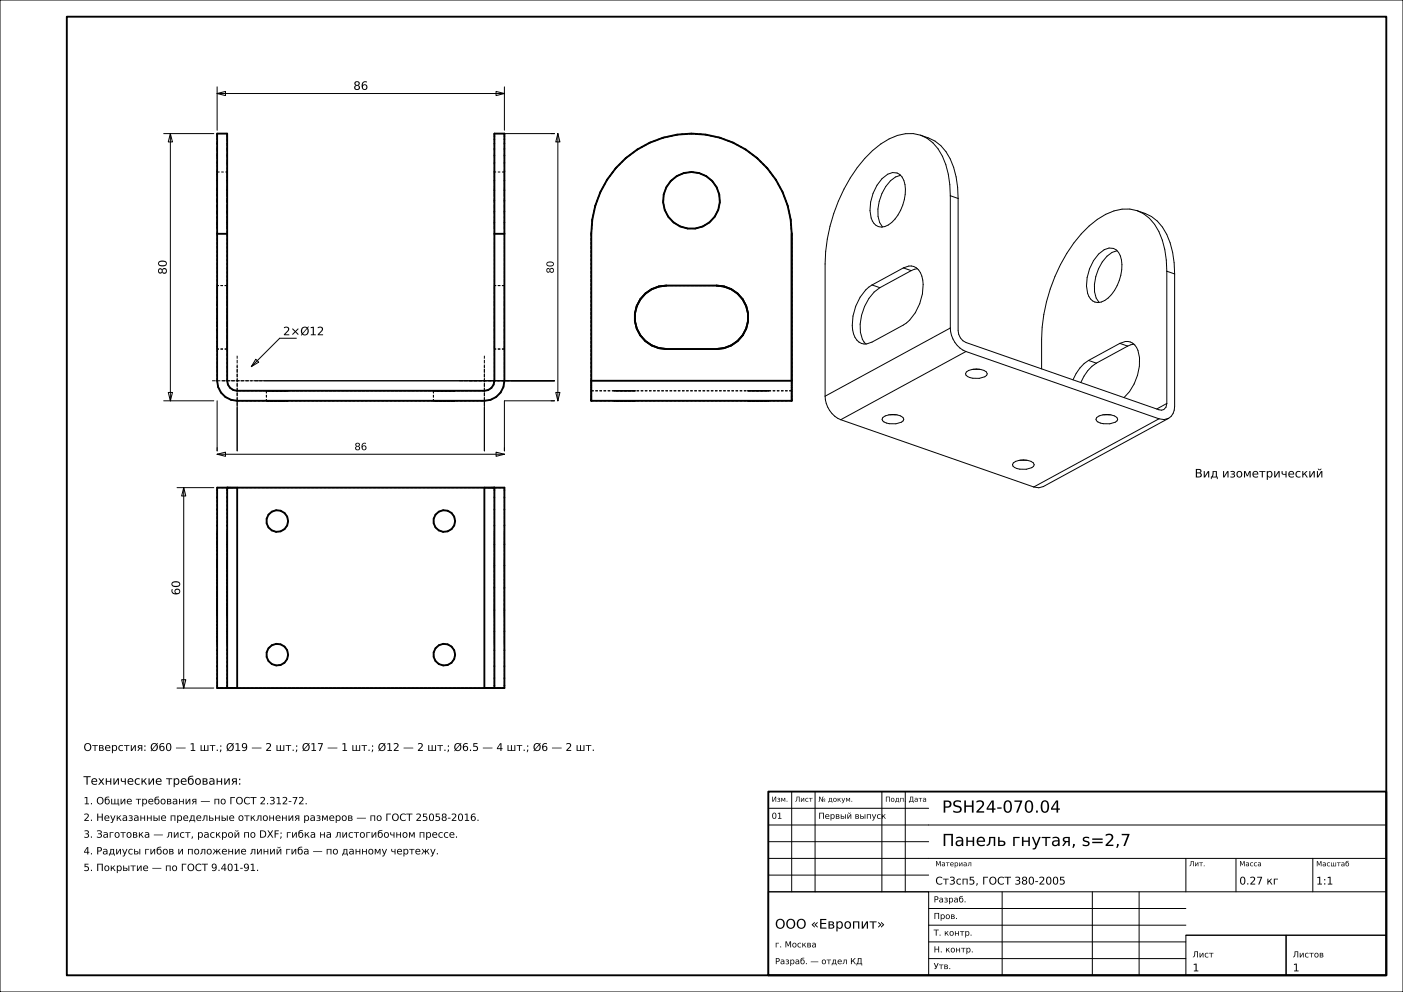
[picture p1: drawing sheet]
<svg xmlns="http://www.w3.org/2000/svg" width="420mm" height="297mm" viewBox="0 0 420 297" stroke-linecap="round" stroke-linejoin="round" font-family="sans-serif">
<g fill="none" stroke="#000" stroke-width=".3">
<path d="M0 0h420v297h-420zM49 40h15M51 40l.6 2.5h-1.2zM51 40v80M65 28l2.5-.6v1.2zM65 26v13M65 28h86M148.5 27.4l2.5 .6-2.5 .6zM151 26v13M151 40h15M167 40l.6 2.5h-1.2zM167 40v80"/>
<path d="M264.1 53.5a3.8 3.8 0 0 1 5.3-1.3 7.7 7.7 0 0 1 1.3 7.6 11.3 11.3 0 0 1-5.8 8 3.2 3.2 0 0 1-4.1-2.5 13.1 13.1 0 0 1 3.3-11.8zM269.6 52.5a8.4 8.4 0 0 0-5.6 5.4 11.7 11.7 0 0 0-.7 8.7l.9 1.4M275.6 40.5a12.8 12.8 0 0 0-11.9 2.6 44 44 0 0 0-15.2 24.6l-.8 3.9-.5 3.8-.2 3.6v39.6M275.6 40.5a12.6 12.6 0 0 1 7.5 8.8l.8 2.8 .4 3.2 .2 3.3M275.6 40.5a13 13 0 0 1 9.9 9.6l.7 2.9 .5 3.1 .1 3.3M284.5 58.6v39.6M284.5 58.6l2.3 .8M286.8 59.4v39.6a3.9 3.9 0 0 0 2.4 3.5l57.8 20.2 .7 .1 .7-.2 .7-.7 .2-1.1M328.9 76.1a3.8 3.8 0 0 1 5.3-1.3 7.7 7.7 0 0 1 1.3 7.6 11.3 11.3 0 0 1-5.8 8 3.2 3.2 0 0 1-4.1-2.5 13.1 13.1 0 0 1 3.3-11.8zM334.4 75.1a8.4 8.4 0 0 0-5.6 5.4 11.7 11.7 0 0 0-.7 8.7l.9 1.4M340.4 63.1a13 13 0 0 1 9.9 9.6l.7 2.9 .5 3.1 .1 3.3M340.4 63.1a12.8 12.8 0 0 0-11.9 2.6 44 44 0 0 0-15.2 24.6 64.7 64.7 0 0 0-1.5 20.1"/>
<path d="M340.4 63.1a12.6 12.6 0 0 1 7.6 8.8l.7 2.8 .4 3.2 .2 3.3M261.1 85.3l2.3 .8M263.4 86.1a14.1 14.1 0 0 0-5.2 15.4l1 1.5M270.4 80.2a3.6 3.6 0 0 1 5.6 2.5 14.4 14.4 0 0 1-5.6 14.6l-9.3 5.1a3.6 3.6 0 0 1-5.6-2.4 14.4 14.4 0 0 1 5.6-14.7M270.4 80.2l-9.3 5.1M270.4 80.2l2.4 .8M272.8 81l-9.4 5.1M274.6 80.4l-1.8 .6M284.5 98.2a7.8 7.8 0 0 0 4.7 7M284.5 98.2l-37.5 20.4M349.3 81.2v39.6M349.3 81.2l2.3 .8"/>
<path d="M351.6 82v39.6a4 4 0 0 1-1.8 3.7M50.4 117.5h1.2l-.6 2.5zM71 119v16M76 114h90M76.6 107.5l.9 .9-2.3 1.4zM88.7 101.3h-5l-8.5 8.5M145 119v16M166.4 117.5h1.2l-.6 2.5zM247 118.6a7.8 7.8 0 0 0 4.7 7.1M289.2 105.2l57.8 20.2M289.2 105.2l-37.5 20.5M289.3 111.4a5.6 5.6 0 0 1 6 0l.2 .5-.1 .5a5.2 5.2 0 0 1-6.2-.1l-.2-.4z"/>
<path d="M291.3 110.6h2M325.9 107.9a11.8 11.8 0 0 0-4.7 5.8M325.9 107.9l2.3 .8M328.2 108.7a11.8 11.8 0 0 0-4.7 5.8M335.2 102.8a3.5 3.5 0 0 1 5.5 2.1 14.6 14.6 0 0 1-4.2 14.1M335.2 102.8l-9.3 5.1M335.2 102.8l2.4 .8M337.6 103.6l-9.4 5.1M339.5 103l-1.9 .6M49 120h15M65 136l2.5-.6v1.2zM65 120v15"/>
<path d="M65 136h86M148.5 135.4l2.5 .6-2.5 .6zM166 120h-15v15M251.7 125.7l57.8 20.1M264.3 125a5.6 5.6 0 0 1 6 0l.3 .5-.2 .5a5.2 5.2 0 0 1-6.2 0l-.1-.5zM266.3 124.2h2M303.3 138.6a5.6 5.6 0 0 1 6 0l.3 .5-.2 .5a5.2 5.2 0 0 1-6.2 0l-.1-.5zM305.4 137.8h1.9M328.3 125a5.6 5.6 0 0 1 6 0l.3 .5-.2 .5a5.2 5.2 0 0 1-6.2 0l-.1-.5zM330.4 124.2h1.9M347 125.4l-37.5 20.4M349.3 120.8l-3 1.6"/>
<path d="M349.8 125.3l-37.5 20.4-1.3 .3-1.5-.2M349.8 125.3l-1.3 .3-1.5-.2M53 146h11M55 146l.6 2.5h-1.2zM55 146v60M53 206h11M54.4 203.5h1.2l-.6 2.5zM237 237v30M244 237v30M264 237v30M271 237v30M230 257h185"/>
<path d="M230 252h48M230 247h185M230 242h48M355 257v10M370 257v10M393 257v10M230 267h48v25h-48zM230 267h185M230 262h48M278 277h77M278 272h77M300 267v25"/>
<path d="M327 267v25M341 267v25M278 287h77M278 282h77M355 280h30v12h-30zM355 280h60M385 280h30v12h-30z"/>
</g>
<g fill="none" stroke="#000" stroke-width=".56">
<path d="M20 5h395v287h-395zM65 40h3v74a3 3 0 0 0 3 3h74a3 3 0 0 0 3-3v-74h3v74a6 6 0 0 1-6 6h-74a6 6 0 0 1-6-6zM184.3 50.4a30 30 0 0 1 33.2-8.5 30 30 0 0 1 19.5 28.1v50h-60v-50a30 30 0 0 1 7.3-19.6zM65 70h3M148 70h3M193.2 87.9l1.9-1.3 2.1-.8 2.3-.3h15a9.5 9.5 0 0 1 9.5 9.5 9.5 9.5 0 0 1-9.5 9.5h-15a9.5 9.5 0 0 1-8.9-6.1 9.5 9.5 0 0 1 2.6-10.5zM177 114h60M65 146h86v60h-86zM68 146v60M71 146v60M145 146v60M148 146v60"/>
<path d="M230 237h185v55h-185z"/>
<circle cx="207" cy="60" r="8.5"/>
<circle cx="83" cy="156" r="3.2"/>
<circle cx="133" cy="156" r="3.3"/>
<circle cx="83" cy="196" r="3.2"/>
<circle cx="133" cy="196" r="3.3"/>
</g>
<g fill="none" stroke="#000" stroke-width=".3" stroke-dasharray=".7 .5" stroke-linecap="butt">
<path d="M68 40v.2M148 40v.2M207 40l-4.3 .3M207 40l4.3 .3M65 57v-3M65 54v-2.7M65 51.3v-2.5M65 48.8v-2.3M65 46.5v-1.9M65 44.6v-1.6M65 43v-1.3M65 41.7v-.9"/>
<path d="M65 40.8v-.6M65 40.2v-.2M65 51.5h3M65 51.5v.2M65 51.7v.6M65 52.3v1.1M65 53.4v1.3M65 54.7v1.6M65 56.3v1.8M65 58.1v1.9M65 60v1.9M65 60v-1.9"/>
<path d="M65 58.1v-1.8M65 56.3v-1.6M65 54.7v-1.3M65 53.4v-1.1M65 52.3v-.6M65 51.7v-.2M68 40.2v.6M68 40.8v.9M68 41.7v1.3M68 43v1.6M68 44.6v1.9M68 46.5v2.3"/>
<path d="M68 48.8v2.5M68 51.3v2.7M68 54v3M68 57v3.1M68 51.5v.2M68 51.7v.6M68 52.3v1.1M68 53.4v1.3M68 54.7v1.6M68 56.3v1.8M68 58.1v1.9M68 60v1.9"/>
<path d="M68 60v-1.9M68 58.1v-1.8M68 56.3v-1.6M68 54.7v-1.3M68 53.4v-1.1M68 52.3v-.6M68 51.7v-.2M148 51.5v.2M148 51.7v.6M148 52.3v1.1M148 53.4v1.3M148 54.7v1.6"/>
<path d="M148 56.3v1.8M148 58.1v1.9M148 60v1.9M148 60v-1.9M148 58.1v-1.8M148 56.3v-1.6M148 54.7v-1.3M148 53.4v-1.1M148 52.3v-.6M148 51.7v-.2M148 40.2v.6M148 40.8v.9"/>
<path d="M148 41.7v1.3M148 43v1.6M148 44.6v1.9M148 46.5v2.3M148 48.8v2.5M148 51.3v2.7M148 54v3M148 57v3.1M151 57v-3M151 54v-2.7M151 51.3v-2.5M151 48.8v-2.3"/>
<path d="M151 46.5v-1.9M151 44.6v-1.6M151 43v-1.3M151 41.7v-.9M151 40.8v-.6M151 40.2v-.2M151 51.5v.2M151 51.7v.6M151 52.3v1.1M151 53.4v1.3M151 54.7v1.6M151 56.3v1.8"/>
<path d="M151 58.1v1.9M151 60v1.9M151 60v-1.9M151 58.1v-1.8M151 56.3v-1.6M151 54.7v-1.3M151 53.4v-1.1M151 52.3v-.6M151 51.7v-.2M151 51.5h-3M179.7 57.5l-1.5 4M179.7 57.5l2.1-3.7"/>
<path d="M181.8 53.8l-2.1 3.7M181.8 53.8l2.5-3.4M184.3 50.4l-2.5 3.4M184.3 50.4l3.1-3.1M187.4 47.3l-3.1 3.1M187.4 47.3l3.4-2.5M190.8 44.8l-3.4 2.5M190.8 44.8l3.7-2.1M194.5 42.7l-3.7 2.1M194.5 42.7l4-1.5M198.5 41.2l-4 1.5M198.5 41.2l4.2-.9"/>
<path d="M198.7 58.3l.8-2.2M198.7 58.3l-.2 2.3M199.5 56.1l1.3-1.9M199.5 56.1l-.8 2.2M200.8 54.2l1.8-1.5M200.8 54.2l-1.3 1.9M202.6 52.7l2.1-.9M202.6 52.7l-1.8 1.5M202.7 40.3l-4.2 .9M202.7 40.3l4.3-.3M204.7 51.8l2.3-.3M204.7 51.8l-2.1 .9"/>
<path d="M207 51.5l2.3 .3M207 51.5l-2.3 .3M209.3 51.8l2.1 .9M209.3 51.8l-2.3-.3M211.3 40.3l-4.3-.3M211.3 40.3l4.2 .9M211.4 52.7l1.8 1.5M211.4 52.7l-2.1-.9M213.2 54.2l1.3 1.9M213.2 54.2l-1.8-1.5M214.5 56.1l.8 2.2M214.5 56.1l-1.3-1.9"/>
<path d="M215.3 58.3l.2 2.3M215.3 58.3l-.8-2.2M215.5 41.2l-4.2-.9M215.5 41.2l4 1.5M219.5 42.7l-4-1.5M219.5 42.7l3.7 2.1M223.2 44.8l-3.7-2.1M223.2 44.8l3.4 2.5M226.6 47.3l-3.4-2.5M226.6 47.3l3.1 3.1M229.7 50.4l-3.1-3.1M229.7 50.4l2.5 3.4"/>
<path d="M232.2 53.8l-2.5-3.4M232.2 53.8l2.1 3.7M234.3 57.5l-2.1-3.7M234.3 57.5l1.5 4M65 70v-3.4M65 66.6v-3.3M65 63.3v-3.2M65 60.1v-3.1M65 61.9v1.8M65 63.7v1.6M65 65.3v1.3M65 66.6v1.1"/>
<path d="M65 67.7v.6M65 68.3v.2M65 68.5v-.2M65 68.3v-.6M65 67.7v-1.1M65 66.6v-1.3M65 65.3v-1.6M65 63.7v-1.8M65 61.9v-1.9M65 70v44M68 60.1v3.2M68 63.3v3.3"/>
<path d="M68 66.6v3.4M68 61.9v1.8M68 63.7v1.6M68 65.3v1.3M68 66.6v1.1M68 67.7v.6M68 68.3v.2M68 68.5v-.2M68 68.3v-.6M68 67.7v-1.1M68 66.6v-1.3M68 65.3v-1.6"/>
<path d="M68 63.7v-1.8M68 61.9v-1.9M148 70v44M148 61.9v1.8M148 63.7v1.6M148 65.3v1.3M148 66.6v1.1M148 67.7v.6M148 68.3v.2M148 68.5v-.2M148 68.3v-.6M148 67.7v-1.1"/>
<path d="M148 66.6v-1.3M148 65.3v-1.6M148 63.7v-1.8M148 61.9v-1.9M148 60.1v3.2M148 63.3v3.3M148 66.6v3.4M151 70v-3.4M151 66.6v-3.3M151 63.3v-3.2M151 60.1v-3.1M151 61.9v1.8"/>
<path d="M151 63.7v1.6M151 65.3v1.3M151 66.6v1.1M151 67.7v.6M151 68.3v.2M151 68.5v-.2M151 68.3v-.6M151 67.7v-1.1M151 66.6v-1.3M151 65.3v-1.6M151 63.7v-1.8M151 61.9v-1.9"/>
<path d="M177 70v44M177 70l.3-4.3M177.3 65.7l-.3 4.3M177.3 65.7l.9-4.2M178.2 61.5l-.9 4.2M178.2 61.5l1.5-4M198.5 60.6l.2-2.3M198.5 60.6l.5 2.2M199 62.8l-.5-2.2M199 62.8l1.1 2.1M200.1 64.9l-1.1-2.1M200.1 64.9l1.5 1.7"/>
<path d="M201.6 66.6l-1.5-1.7M201.6 66.6l2 1.2M203.6 67.8l-2-1.2M203.6 67.8l2.2 .6M205.8 68.4l-2.2-.6M205.8 68.4h2.4M208.2 68.4h-2.4M208.2 68.4l2.2-.6M210.4 67.8l-2.2 .6M210.4 67.8l2-1.2M212.4 66.6l-2 1.2M212.4 66.6l1.5-1.7"/>
<path d="M213.9 64.9l-1.5 1.7M213.9 64.9l1.1-2.1M215 62.8l-1.1 2.1M215 62.8l.5-2.2M215.5 60.6l-.5 2.2M215.5 60.6l-.2-2.3M235.8 61.5l-1.5-4M235.8 61.5l.9 4.2M236.7 65.7l-.9-4.2M236.7 65.7l.3 4.3M237 70l-.3-4.3M237 70v44"/>
<path d="M65 85.5v.2M65 85.7v.7M65 86.4v1.2M65 87.6v1.5M65 89.1v1.8M65 90.9v2M65 92.9v2.1M65 95v2.1M65 97.1v2M65 99.1v1.8M65 99.1v-2M65 97.1v-2.1"/>
<path d="M65 95v-2.1M65 92.9v-2M65 90.9v-1.8M65 89.1v-1.5M65 87.6v-1.2M65 86.4v-.7M65 85.7v-.2M68 85.5h-3M68 99.1v-2M68 97.1v-2.1M68 95v-2.1M68 92.9v-2"/>
<path d="M68 90.9v-1.8M68 89.1v-1.5M68 87.6v-1.2M68 86.4v-.7M68 85.7v-.2M68 85.5v.2M68 85.7v.7M68 86.4v1.2M68 87.6v1.5M68 89.1v1.8M68 90.9v2M68 92.9v2.1"/>
<path d="M68 95v2.1M68 97.1v2M68 99.1v1.8M148 85.5v.2M148 85.7v.7M148 86.4v1.2M148 87.6v1.5M148 89.1v1.8M148 90.9v2M148 92.9v2.1M148 95v2.1M148 97.1v2"/>
<path d="M148 99.1v1.8M148 99.1v-2M148 97.1v-2.1M148 95v-2.1M148 92.9v-2M148 90.9v-1.8M148 89.1v-1.5M148 87.6v-1.2M148 86.4v-.7M148 85.7v-.2M151 99.1v-2M151 97.1v-2.1"/>
<path d="M151 95v-2.1M151 92.9v-2M151 90.9v-1.8M151 89.1v-1.5M151 87.6v-1.2M151 86.4v-.7M151 85.7v-.2M151 85.5h-3M151 85.5v.2M151 85.7v.7M151 86.4v1.2M151 87.6v1.5"/>
<path d="M151 89.1v1.8M151 90.9v2M151 92.9v2.1M151 95v2.1M151 97.1v2M151 99.1v1.8M190.1 96.1v-2.2M190.1 93.9l.5-2.3M190.6 98.4l-.5-2.3M190.6 91.6l1.1-2M191.7 89.6l1.5-1.7M193.2 87.9l1.9-1.3"/>
<path d="M195.1 86.6l2.1-.8M197.2 85.8l2.3-.3M199.5 85.5h15M214.5 85.5h-15M214.5 85.5l2.3 .3M216.8 85.8l2.1 .8M218.9 86.6l1.9 1.3M220.8 87.9l1.5 1.7M222.3 89.6l1.1 2M223.4 91.6l.5 2.3M223.4 98.4l-1.1 2M223.9 93.9v2.2"/>
<path d="M223.9 96.1l-.5 2.3M65 100.9v1.5M65 102.4v1.2M65 103.6v.7M65 104.3v.2M65 104.5v-.2M65 104.3v-.7M65 103.6v-1.2M65 102.4v-1.5M65 100.9v-1.8M65 114l.3 1.9M65.3 115.9l.8 1.6"/>
<path d="M66.1 117.5l1.4 1.4M67.5 118.9l1.6 .8M68 104.5h-3M68 104.5v-.2M68 104.3v-.7M68 103.6v-1.2M68 102.4v-1.5M68 100.9v-1.8M68 100.9v1.5M68 102.4v1.2M68 103.6v.7M68 104.3v.2"/>
<path d="M68 114v-44M68.2 115.1l-.2-1.1M68.9 116.1l-.7-1M69.1 119.7l1.9 .3M69.9 116.8l-1-.7M71 117l-1.1-.2M79.7 117v3M79.7 117h.1M79.8 117h.3M79.8 117h-.1M80.1 117h.4M80.1 117h-.3"/>
<path d="M80.5 117h.5M80.5 117h-.4M81 117h.6M81 117h-.5M81.6 117h.7M81.6 117h-.6M82.3 117h.7M82.3 117h-.7M83 117h.7M83 117h-.7M83.7 117h.7M83.7 117h-.7"/>
<path d="M84.4 117h.6M84.4 117h-.7M85 117h.5M85 117h-.6M85.5 117h.4M85.5 117h-.5M85.9 117h.3M85.9 117h-.4M86.2 117h.1M86.2 117h-.3M86.3 117h-.1M129.8 117v3"/>
<path d="M129.8 117h.3M130.1 117h.4M130.1 117h-.3M130.5 117h.5M130.5 117h-.4M131 117h.6M131 117h-.5M131.6 117h.7M131.6 117h-.6M132.3 117h.7M132.3 117h-.7M133 117h.7"/>
<path d="M133 117h-.7M133.7 117h.7M133.7 117h-.7M134.4 117h.6M134.4 117h-.7M135 117h.5M135 117h-.6M135.5 117h.4M135.5 117h-.5M135.9 117h.3M135.9 117h-.4M136.2 117h-.3"/>
<path d="M145 117h-74M146.1 116.8l-1.1 .2M146.9 119.7l1.6-.8M147.1 116.1l-1 .7M147.8 115.1l-.7 1M148 100.9v1.5M148 102.4v1.2M148 103.6v.7M148 104.3v.2M148 104.5v-.2M148 104.3v-.7M148 103.6v-1.2"/>
<path d="M148 102.4v-1.5M148 100.9v-1.8M148 114l-.2 1.1M148.5 118.9l1.4-1.4M149.9 117.5l.8-1.6M150.7 115.9l.3-1.9M151 104.5h-3M151 104.5v-.2M151 104.3v-.7M151 103.6v-1.2M151 102.4v-1.5M151 100.9v-1.8"/>
<path d="M151 100.9v1.5M151 102.4v1.2M151 103.6v.7M151 104.3v.2M151 114v-44M177 114v-44M177 117v3M177 117v-.1M177 116.9v-.1M177 116.8v-.1M177 116.7v-.2M177 116.5v-.2"/>
<path d="M177 116.3v-.2M177 116.1v-.2M177 115.9v-.3M177 115.6v-.3M177 115.3v-.3M177 115v-.3M177 114.7v-.4M177 114.3v-.3M177 117h60M177 120v-.2M177 119.8v-.1M177 119.7v-.3"/>
<path d="M177 119.4v-.3M177 119.1v-.4M177 118.7v-.5M177 118.2v-.5M177 117.7v-.5M177 117.2v-.6M177 116.6v-.6M177 116v-.7M177 115.3v-.6M177 114.7v-.7M177 114v.3M177 114.3v.4"/>
<path d="M177 114.7v.3M177 115v.3M177 115.3v.3M177 115.6v.3M177 115.9v.2M177 116.1v.2M177 116.3v.2M177 116.5v.2M177 116.7v.1M177 116.8v.1M177 116.9v.1M183.8 117h.1"/>
<path d="M183.9 117h.2M184.1 117h-.3M184.1 117h.1M184.2 117h.3M184.5 117h-.4M184.5 117h.2M184.7 117h.3M185 117h-.5M185 117h.3M185.3 117h.3M185.6 117h-.6M185.6 117h.3"/>
<path d="M185.9 117h.4M186.3 117h-.7M186.3 117h.3M186.6 117h.4M187 117h.4M187 117h-.7M187.4 117h.3M187.7 117h.4M187.7 117h-.7M188.1 117h.3M188.4 117h.3M188.4 117h-.7"/>
<path d="M188.7 117h.3M189 117h.3M189 117h-.6M189.3 117h.2M189.5 117h.3M189.5 117h-.5M189.8 117h.1M189.9 117h.2M189.9 117h-.4M190.1 117h.1M190.2 117h-.3M191.7 100.4l-1.1-2"/>
<path d="M193.2 102.1l-1.5-1.7M195.1 103.4l-1.9-1.3M197.2 104.2l-2.1-.8M199.5 104.5l-2.3-.3M199.5 104.5h15M214.5 104.5h-15M216.8 104.2l-2.3 .3M218.9 103.4l-2.1 .8M220.8 102.1l-1.9 1.3M222.3 100.4l-1.5 1.7M223.7 117h.1M223.8 117h-.1"/>
<path d="M223.8 117h.1M223.9 117h.2M224.1 117h-.3M224.1 117h.1M224.2 117h.3M224.5 117h-.4M224.5 117h.2M224.7 117h.3M225 117h-.5M225 117h.3M225.3 117h.3M225.6 117h-.6"/>
<path d="M225.6 117h.3M225.9 117h.4M226.3 117h-.7M226.3 117h.3M226.6 117h.4M227 117h.4M227 117h-.7M227.4 117h.3M227.7 117h.4M227.7 117h-.7M228.1 117h.3M228.4 117h.3"/>
<path d="M228.4 117h-.7M228.7 117h.3M229 117h.3M229 117h-.6M229.3 117h.2M229.5 117h.3M229.5 117h-.5M229.8 117h.1M229.9 117h.2M229.9 117h-.4M230.1 117h.1M230.2 117h-.3"/>
<path d="M230.2 117h.1M230.3 117h-.1M237 114v-44M237 117v-.1M237 116.9v-.1M237 116.8v-.1M237 116.7v-.2M237 116.5v-.2M237 116.3v-.2M237 116.1v-.2M237 115.9v-.3M237 115.6v-.3"/>
<path d="M237 115.3v-.3M237 115v-.3M237 114.7v-.4M237 114.3v-.3M237 117h-60M237 117v3M237 114v.7M237 114.7v.6M237 115.3v.7M237 116v.6M237 116.6v.6M237 117.2v.5"/>
<path d="M237 117.7v.5M237 118.2v.5M237 118.7v.4M237 119.1v.3M237 119.4v.3M237 119.7v.1M237 119.8v.2M237 114v.3M237 114.3v.4M237 114.7v.3M237 115v.3M237 115.3v.3"/>
<path d="M237 115.6v.3M237 115.9v.2M237 116.1v.2M237 116.3v.2M237 116.5v.2M237 116.7v.1M237 116.8v.1M237 116.9v.1M71 120h74M79.7 120h.1M79.8 120h.3M79.8 120h-.1"/>
<path d="M80.1 120h.4M80.1 120h-.3M80.5 120h.5M80.5 120h-.4M81 120h.6M81 120h-.5M81.6 120h.7M81.6 120h-.6M82.3 120h.7M82.3 120h-.7M83 120h.7M83 120h-.7"/>
<path d="M83.7 120h.7M83.7 120h-.7M84.4 120h.6M84.4 120h-.7M85 120h.5M85 120h-.6M85.5 120h.4M85.5 120h-.5M85.9 120h.3M85.9 120h-.4M86.2 120h.1M86.2 120h-.3"/>
<path d="M86.3 120h-.1M129.8 120h.3M130.1 120h.4M130.1 120h-.3M130.5 120h.5M130.5 120h-.4M131 120h.6M131 120h-.5M131.6 120h.7M131.6 120h-.6M132.3 120h.7M132.3 120h-.7"/>
<path d="M133 120h.7M133 120h-.7M133.7 120h.7M133.7 120h-.7M134.4 120h.6M134.4 120h-.7M135 120h.5M135 120h-.6M135.5 120h.4M135.5 120h-.5M135.9 120h.3M135.9 120h-.4"/>
<path d="M136.2 120h-.3M145 120l1.9-.3M177 120v-3M183.8 120h.3M183.9 120h-.1M184.1 120h-.2M184.1 120h.4M184.2 120h-.1M184.5 120h-.3M184.5 120h.5M184.7 120h-.2M185 120h-.3"/>
<path d="M185 120h.6M185.3 120h-.3M185.6 120h-.3M185.6 120h.7M185.9 120h-.3M186.3 120h-.4M186.3 120h.7M186.6 120h-.3M187 120h-.4M187 120h.7M187.4 120h-.4M187.7 120h.7"/>
<path d="M187.7 120h-.3M188.1 120h-.4M188.4 120h.6M188.4 120h-.3M188.7 120h-.3M189 120h.5M189 120h-.3M189.3 120h-.3M189.5 120h.4M189.5 120h-.2M189.8 120h-.3M189.9 120h.3"/>
<path d="M189.9 120h-.1M190.1 120h-.2M190.2 120h-.1M223.7 120h.1M223.8 120h-.1M223.8 120h.3M223.9 120h-.1M224.1 120h-.2M224.1 120h.4M224.2 120h-.1M224.5 120h-.3M224.5 120h.5"/>
<path d="M224.7 120h-.2M225 120h-.3M225 120h.6M225.3 120h-.3M225.6 120h-.3M225.6 120h.7M225.9 120h-.3M226.3 120h-.4M226.3 120h.7M226.6 120h-.3M227 120h-.4M227 120h.7"/>
<path d="M227.4 120h-.4M227.7 120h.7M227.7 120h-.3M228.1 120h-.4M228.4 120h.6M228.4 120h-.3M228.7 120h-.3M229 120h.5M229 120h-.3M229.3 120h-.3M229.5 120h.4M229.5 120h-.2"/>
<path d="M229.8 120h-.3M229.9 120h.3M229.9 120h-.1M230.1 120h-.2M230.2 120h.1M230.2 120h-.1M230.3 120h-.1M237 120v-3M237 120h-60M65 159.9v-.4M65 159.5v-.3M65 159.2v-.1"/>
<path d="M65 159.1v-.1M65 159v.1M65 159.1v.1M65 159.2v.3M65 159.5v.4M65 159.9v.6M65 146h3M65 146h.2M65.2 146h.1M65.3 146h.3M65.6 146h.3M65.9 146h.4"/>
<path d="M66.3 146h.5M66.8 146h.5M67.3 146h.5M67.8 146h.6M68 159.9v-.4M68 159.5v-.3M68 159.2v-.1M68 159.1v-.1M68 159v.1M68 159.1v.1M68 159.2v.3M68 159.5v.4"/>
<path d="M68 159.9v.6M68 146v60M68.4 146h.6M69 146h.7M69.7 146h.6M70.3 146h.7M71 146h74M79.8 156.7v-1.4M79.8 155.3l.6-1.2M80.4 157.9l-.6-1.2M80.4 154.1l1-.9M81.4 158.8l-1-.9"/>
<path d="M81.4 153.2l1.3-.4M82.7 159.2l-1.3-.4M82.7 152.8l1.3 .1M84 159.1l-1.3 .1M84 152.9l1.2 .7M85.2 158.4l-1.2 .7M85.2 153.6l.8 1.1M86 157.3l-.8 1.1M86 154.7l.3 1.3M86.3 156l-.3 1.3M129.8 156.7v-1.4M129.8 155.3l.6-1.2"/>
<path d="M130.4 157.9l-.6-1.2M130.4 154.1l1-.9M131.4 158.8l-1-.9M131.4 153.2l1.3-.4M132.7 159.2l-1.3-.4M132.7 152.8l1.3 .1M134 159.1l-1.3 .1M134 152.9l1.2 .7M135.2 158.4l-1.2 .7M135.2 153.6l.8 1.1M136 157.3l-.8 1.1M136 154.7l.2 1.3"/>
<path d="M136.2 156l-.2 1.3M145 146h.7M145.7 146h.6M146.3 146h.7M147 146h.6M147.6 146h.6M148 159.9v-.4M148 159.5v-.3M148 159.2v-.1M148 159.1v-.1M148 159v.1M148 159.1v.1"/>
<path d="M148 159.2v.3M148 159.5v.4M148 159.9v.6M148 146h3M148.2 146h.5M148.7 146h.5M149.2 146h.5M149.7 146h.4M150.1 146h.3M150.4 146h.3M150.7 146h.1M150.8 146h.2"/>
<path d="M151 159.9v-.4M151 159.5v-.3M151 159.2v-.1M151 159.1v-.1M151 159v.1M151 159.1v.1M151 159.2v.3M151 159.5v.4M151 159.9v.6M151 146v60M65 168.5v15M65 168.5v-1.1"/>
<path d="M65 167.4v-1M65 166.4v-1M65 165.4v-1M65 164.4v-1M65 163.4v-.8M65 162.6v-.8M65 161.8v-.7M65 161.1v-.6M65 160.5v-.6M65 160.5v.6M65 161.1v.7M65 161.8v.8"/>
<path d="M65 162.6v.8M65 163.4v1M65 164.4v1M65 165.4v1M65 166.4v1M65 167.4v1.1M65 176v-1M65 175v-.9M65 174.1v-.9M65 173.2v-.9M65 172.3v-.8M65 171.5v-.8"/>
<path d="M65 170.7v-.7M65 170v-.6M65 169.4v-.6M65 168.8v-.5M65 168.3v-.3M65 168v-.3M65 167.7v-.1M65 167.6v-.1M65 167.5v.2M65 167.7v.6M65 168.3v1.1M65 169.4v1.3"/>
<path d="M65 170.7v1.6M65 172.3v1.8M65 174.1v1.9M65 176v1.9M65 177.9v1.8M65 179.7v1.6M65 179.7v-.9M65 178.8v-.9M65 177.9v-.9M65 177v-1M68 168.5v15M68 168.5v-1.1"/>
<path d="M68 167.4v-1M68 166.4v-1M68 165.4v-1M68 164.4v-1M68 163.4v-.8M68 162.6v-.8M68 161.8v-.7M68 161.1v-.6M68 160.5v-.6M68 160.5v.6M68 161.1v.7M68 161.8v.8"/>
<path d="M68 162.6v.8M68 163.4v1M68 164.4v1M68 165.4v1M68 166.4v1M68 167.4v1.1M68 176v1M68 177v.9M68 177.9v.9M68 178.8v.9M68 179.7v.8M68 179.7v-1.8"/>
<path d="M68 177.9v-1.9M68 176v-1.9M68 174.1v-1.8M68 172.3v-1.6M68 170.7v-1.3M68 169.4v-1.1M68 168.3v-.6M68 167.7v-.2M68 167.5v.1M68 167.6v.1M68 167.7v.3M68 168v.3"/>
<path d="M68 168.3v.5M68 168.8v.6M68 169.4v.6M68 170v.7M68 170.7v.8M68 171.5v.8M68 172.3v.9M68 173.2v.9M68 174.1v.9M68 175v1M148 168.5v-1.1M148 167.4v-1"/>
<path d="M148 166.4v-1M148 165.4v-1M148 164.4v-1M148 163.4v-.8M148 162.6v-.8M148 161.8v-.7M148 161.1v-.6M148 160.5v-.6M148 160.5v.6M148 161.1v.7M148 161.8v.8M148 162.6v.8"/>
<path d="M148 163.4v1M148 164.4v1M148 165.4v1M148 166.4v1M148 167.4v1.1M148 168.5v15M148 176v-1M148 175v-.9M148 174.1v-.9M148 173.2v-.9M148 172.3v-.8M148 171.5v-.8"/>
<path d="M148 170.7v-.7M148 170v-.6M148 169.4v-.6M148 168.8v-.5M148 168.3v-.3M148 168v-.3M148 167.7v-.1M148 167.6v-.1M148 167.5v.2M148 167.7v.6M148 168.3v1.1M148 169.4v1.3"/>
<path d="M148 170.7v1.6M148 172.3v1.8M148 174.1v1.9M148 176v1.9M148 177.9v1.8M148 179.7v1.6M148 179.7v-.9M148 178.8v-.9M148 177.9v-.9M148 177v-1M151 168.5v15M151 168.5v-1.1"/>
<path d="M151 167.4v-1M151 166.4v-1M151 165.4v-1M151 164.4v-1M151 163.4v-.8M151 162.6v-.8M151 161.8v-.7M151 161.1v-.6M151 160.5v-.6M151 160.5v.6M151 161.1v.7M151 161.8v.8"/>
<path d="M151 162.6v.8M151 163.4v1M151 164.4v1M151 165.4v1M151 166.4v1M151 167.4v1.1M151 176v1M151 177v.9M151 177.9v.9M151 178.8v.9M151 179.7v.8M151 179.7v-1.8"/>
<path d="M151 177.9v-1.9M151 176v-1.9M151 174.1v-1.8M151 172.3v-1.6M151 170.7v-1.3M151 169.4v-1.1M151 168.3v-.6M151 167.7v-.2M151 167.5v.1M151 167.6v.1M151 167.7v.3M151 168v.3"/>
<path d="M151 168.3v.5M151 168.8v.6M151 169.4v.6M151 170v.7M151 170.7v.8M151 171.5v.8M151 172.3v.9M151 173.2v.9M151 174.1v.9M151 175v1M65 183.5v1.1M65 184.6v1"/>
<path d="M65 185.6v1M65 186.6v1M65 187.6v1M65 188.6v.8M65 189.4v.8M65 190.2v.7M65 190.9v.6M65 191.5v.6M65 192.1v.4M65 192.5v.3M65 192.8v.1M65 192.9v.1"/>
<path d="M65 193v-.1M65 192.9v-.1M65 192.8v-.3M65 192.5v-.4M65 192.1v-.6M65 191.5v-.6M65 190.9v-.7M65 190.2v-.8M65 189.4v-.8M65 188.6v-1M65 187.6v-1M65 186.6v-1"/>
<path d="M65 185.6v-1M65 184.6v-1.1M65 183.5v-15M65 181.3v1.3M65 182.6v1.1M65 183.7v.6M65 184.3v.2M65 184.5v-.1M65 184.4v-.1M65 184.3v-.3M65 184v-.3M65 183.7v-.5"/>
<path d="M65 183.2v-.6M65 182.6v-.6M65 182v-.7M65 181.3v-.8M65 180.5v-.8M68 183.5v1.1M68 184.6v1M68 185.6v1M68 186.6v1M68 187.6v1M68 188.6v.8M68 189.4v.8"/>
<path d="M68 190.2v.7M68 190.9v.6M68 191.5v.6M68 192.1v.4M68 192.5v.3M68 192.8v.1M68 192.9v.1M68 193v-.1M68 192.9v-.1M68 192.8v-.3M68 192.5v-.4M68 192.1v-.6"/>
<path d="M68 191.5v-.6M68 190.9v-.7M68 190.2v-.8M68 189.4v-.8M68 188.6v-1M68 187.6v-1M68 186.6v-1M68 185.6v-1M68 184.6v-1.1M68 183.5v-15M68 180.5v.8M68 181.3v.7"/>
<path d="M68 182v.6M68 182.6v.6M68 183.2v.5M68 183.7v.3M68 184v.3M68 184.3v.1M68 184.4v.1M68 184.5v-.2M68 184.3v-.6M68 183.7v-1.1M68 182.6v-1.3M68 181.3v-1.6"/>
<path d="M79.8 196.7v-1.4M79.8 195.3l.6-1.2M80.4 197.9l-.6-1.2M80.4 194.1l1-.9M81.4 198.8l-1-.9M81.4 193.2l1.3-.4M82.7 199.2l-1.3-.4M82.7 192.8l1.3 .1M84 199.1l-1.3 .1M84 192.9l1.2 .7M85.2 198.4l-1.2 .7M85.2 193.6l.8 1.1"/>
<path d="M86 197.3l-.8 1.1M86 194.7l.3 1.3M86.3 196l-.3 1.3M129.8 196.7v-1.4M129.8 195.3l.6-1.2M130.4 197.9l-.6-1.2M130.4 194.1l1-.9M131.4 198.8l-1-.9M131.4 193.2l1.3-.4M132.7 199.2l-1.3-.4M132.7 192.8l1.3 .1M134 199.1l-1.3 .1"/>
<path d="M134 192.9l1.2 .7M135.2 198.4l-1.2 .7M135.2 193.6l.8 1.1M136 197.3l-.8 1.1M136 194.7l.2 1.3M136.2 196l-.2 1.3M148 183.5v1.1M148 184.6v1M148 185.6v1M148 186.6v1M148 187.6v1M148 188.6v.8"/>
<path d="M148 189.4v.8M148 190.2v.7M148 190.9v.6M148 191.5v.6M148 192.1v.4M148 192.5v.3M148 192.8v.1M148 192.9v.1M148 193v-.1M148 192.9v-.1M148 192.8v-.3M148 192.5v-.4"/>
<path d="M148 192.1v-.6M148 191.5v-.6M148 190.9v-.7M148 190.2v-.8M148 189.4v-.8M148 188.6v-1M148 187.6v-1M148 186.6v-1M148 185.6v-1M148 184.6v-1.1M148 183.5v-15M148 181.3v1.3"/>
<path d="M148 182.6v1.1M148 183.7v.6M148 184.3v.2M148 184.5v-.1M148 184.4v-.1M148 184.3v-.3M148 184v-.3M148 183.7v-.5M148 183.2v-.6M148 182.6v-.6M148 182v-.7M148 181.3v-.8"/>
<path d="M148 180.5v-.8M151 183.5v1.1M151 184.6v1M151 185.6v1M151 186.6v1M151 187.6v1M151 188.6v.8M151 189.4v.8M151 190.2v.7M151 190.9v.6M151 191.5v.6M151 192.1v.4"/>
<path d="M151 192.5v.3M151 192.8v.1M151 192.9v.1M151 193v-.1M151 192.9v-.1M151 192.8v-.3M151 192.5v-.4M151 192.1v-.6M151 191.5v-.6M151 190.9v-.7M151 190.2v-.8M151 189.4v-.8"/>
<path d="M151 188.6v-1M151 187.6v-1M151 186.6v-1M151 185.6v-1M151 184.6v-1.1M151 183.5v-15M151 180.5v.8M151 181.3v.7M151 182v.6M151 182.6v.6M151 183.2v.5M151 183.7v.3"/>
<path d="M151 184v.3M151 184.3v.1M151 184.4v.1M151 184.5v-.2M151 184.3v-.6M151 183.7v-1.1M151 182.6v-1.3M151 181.3v-1.6M65 206v-60M65.2 206h-.2M65.3 206h-.1M65.6 206h-.3"/>
<path d="M65.9 206h-.3M66.3 206h-.4M66.8 206h-.5M67.3 206h-.5M67.8 206h-.5M68 206h-3M68.4 206h-.6M69 206h-.6M69.7 206h-.7M70.3 206h-.6M71 206h-.7M145 206h-74"/>
<path d="M145.7 206h-.7M146.3 206h-.6M147 206h-.7M147.6 206h-.6M148 206v-60M148.2 206h-.6M148.7 206h-.5M149.2 206h-.5M149.7 206h-.5M150.1 206h-.4M150.4 206h-.3M150.7 206h-.3"/>
<path d="M150.8 206h-.1M151 206h-.2M151 206h-3"/>
</g>
<path d="M63.5 114h15M66.5 114h9M71 118.5v-9M137.5 114h15M140.5 114h9M145 118.5v-9M71 121.5v-15M145 121.5v-15" fill="none" stroke="#000" stroke-width=".3" stroke-dasharray="1.1 .4" stroke-linecap="butt"/>
<g font-size="5">
<text x="282" y="243.3">PSH24-070.04</text>
<text x="282" y="253.3">Панель гнутая, s=2,7</text>
</g>
<text font-size="4" x="232" y="278">ООО «Европит»</text>
<g font-size="3.5">
<text x="105.8" y="26.9">86</text>
<text x="49.9" y="82.2" transform="rotate(-90 49.9 82.2)">80</text>
<text x="84.7" y="100.4">2×Ø12</text>
<text x="357.6" y="142.9">Вид изометрический</text>
<text x="53.9" y="178.2" transform="rotate(-90 53.9 178.2)">60</text>
<text x="25" y="234.9">Технические требования:</text>
</g>
<g font-size="3.2">
<text x="25" y="224.8">Отверстия: Ø60 — 1 шт.; Ø19 — 2 шт.; Ø17 — 1 шт.; Ø12 — 2 шт.; Ø6.5 — 4 шт.; Ø6 — 2 шт.</text>
<text x="280" y="264.8">Ст3сп5, ГОСТ 380-2005</text>
<text x="371" y="264.8">0.27 кг</text>
<text x="394" y="264.8">1:1</text>
<text x="357" y="290.8">1</text>
<text x="387" y="290.8">1</text>
</g>
<g font-size="3">
<text x="165.8" y="81.9" transform="rotate(-90 165.8 81.9)">80</text>
<text x="106.1" y="134.8">86</text>
<text x="25" y="240.8">1. Общие требования — по ГОСТ 2.312-72.</text>
<text x="25" y="245.8">2. Неуказанные предельные отклонения размеров — по ГОСТ 25058-2016.</text>
<text x="25" y="250.8">3. Заготовка — лист, раскрой по DXF; гибка на листогибочном прессе.</text>
<text x="25" y="255.8">4. Радиусы гибов и положение линий гиба — по данному чертежу.</text>
<text x="25" y="260.8">5. Покрытие — по ГОСТ 9.401-91.</text>
</g>
<g font-size="2.5">
<text x="231" y="245.1">01</text>
<text x="245" y="245.1">Первый выпуск</text>
<text x="279.5" y="270.2">Разраб.</text>
<text x="279.5" y="275.1">Пров.</text>
<text x="279.5" y="280.1">Т. контр.</text>
<text x="232" y="283.6">г. Москва</text>
<text x="279.5" y="285.1">Н. контр.</text>
<text x="357" y="286.6">Лист</text>
<text x="387" y="286.6">Листов</text>
<text x="232" y="288.7">Разраб. — отдел КД</text>
<text x="279.5" y="290.1">Утв.</text>
</g>
<g font-size="2.1">
<text x="231" y="240">Изм.</text>
<text x="238" y="240">Лист</text>
<text x="245" y="240">№ докум.</text>
<text x="265" y="240">Подп.</text>
<text x="272" y="240">Дата</text>
<text x="280" y="259.3">Материал</text>
<text x="356" y="259.3">Лит.</text>
<text x="371" y="259.3">Масса</text>
<text x="394" y="259.4">Масштаб</text>
</g>
</svg>
